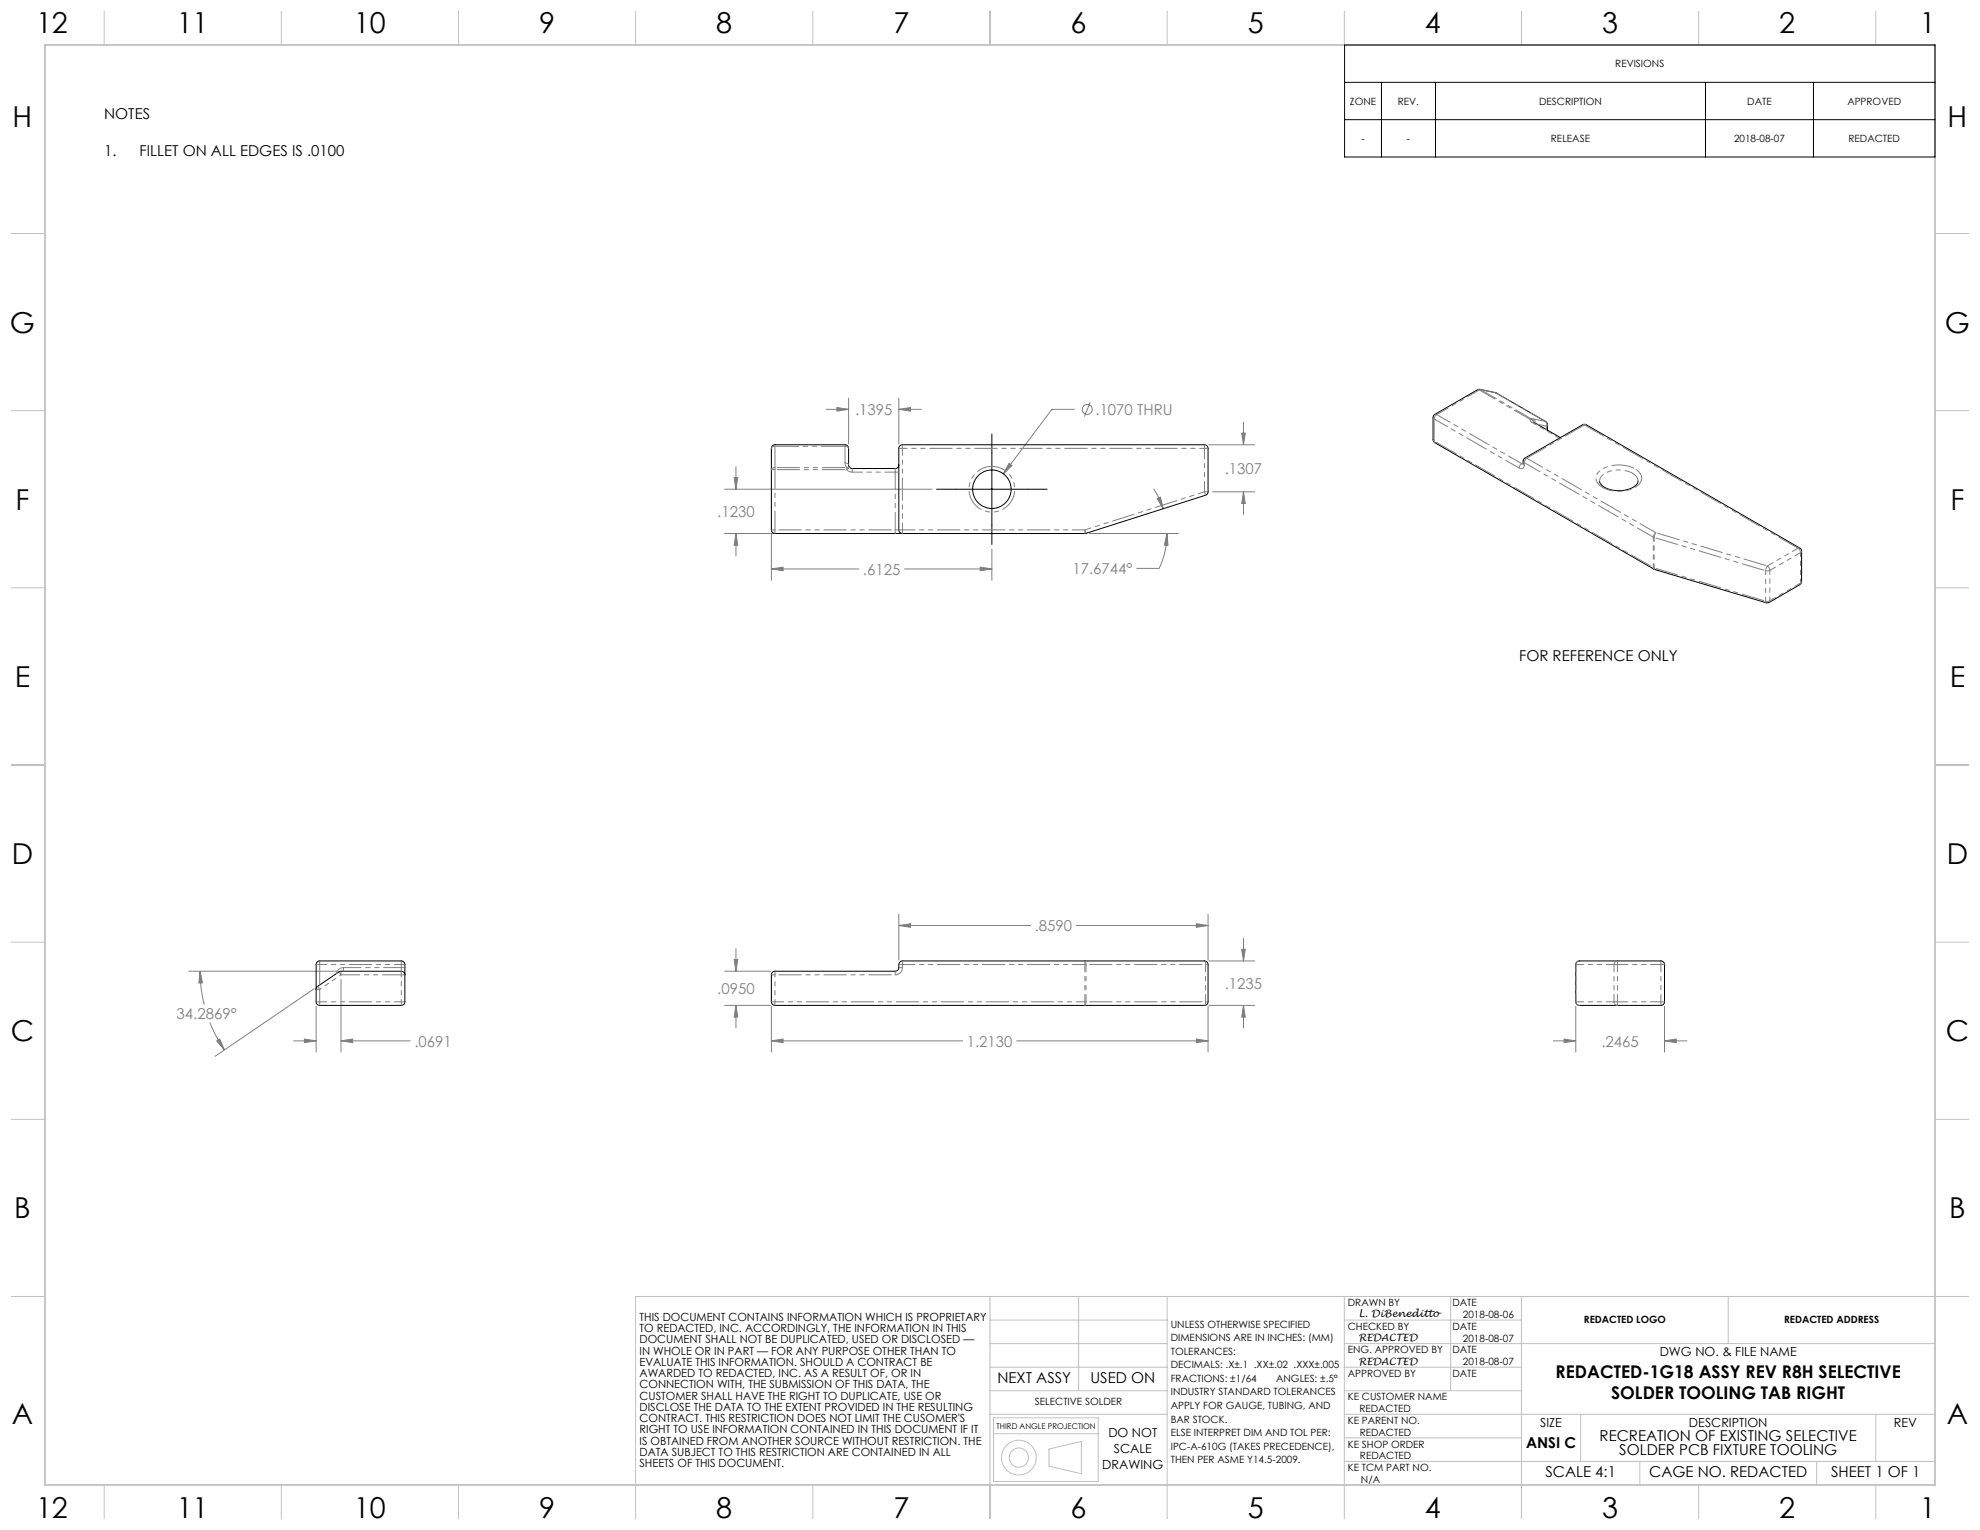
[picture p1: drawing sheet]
<svg xmlns="http://www.w3.org/2000/svg" width="559mm" height="432mm" viewBox="0 0 559 432" stroke-linecap="round" stroke-linejoin="round" font-family="sans-serif">
<g fill="none" stroke="#808080" stroke-width=".28">
<path d="M233.1 115.5h6.4M236.2 115l3.3 .5-3.3 .5zM239.5 112.3v13M253.7 115.5l3.3-.5v1zM253.7 112.3v13M253.7 115.5h6.3M303.2 115.5h-6.3l-13.7 18.2M307.7 113.5l-1.7 4.1M350.9 119.2v6.3M204.5 138.1h58.6M207.2 134.8h1l-.5 3.3zM207.7 131.7v6.4"/>
<path d="M284.8 130.8l.8 .6-2.4 2.3zM325.6 137.9l1.4 2.4 1.3 3.3M341.2 125.5h12.9M342.2 138.8h11.9M350.4 122.2h1l-.5 3.3zM350.9 138.8v6.4M350.9 138.8l.5 3.3h-1zM204.5 150.6h48.9M207.7 150.6l.5 3.3h-1zM207.7 150.6v6.3M217.7 150.8v12.9M279.9 154.9v8.8"/>
<path d="M307.5 150.6h25M326.6 140.7l.9-.4 .8 3.3zM329.4 150.6l.2 3.3-1-.1zM329.4 150.6l-.6 5-1.7 4.8h-6.3M217.7 160.6l3.3-.5v1zM217.7 160.6h24.7M255.3 160.6h24.6M276.6 160.1l3.3 .5-3.3 .5zM253.7 258v12.9M340.9 258v12.9M53.3 274.1h41.7M56.5 274.1l.6 3.3h-1z"/>
<path d="M56.5 274.1l.3 4.7 .8 4.7M88.6 279.1l-27.9 19M96.2 276.4v20.5M204.5 274.1h12.9M207.2 270.8h1l-.5 3.3zM207.7 267.7v6.4M253.7 261.2l3.3-.5v1zM253.7 261.2h37.2M303.8 261.2h37.1M337.6 260.7l3.3 .5-3.3 .5zM341.2 271.2h12.9M350.4 267.9h1l-.5 3.3z"/>
<path d="M350.9 264.9v6.3M59.2 288.5l2.1 4.5 2 3.3M61.2 293.8l.8-.6 1.3 3.1zM82.9 293.7h6.3M85.9 293.2l3.3 .5-3.3 .6zM89.2 284v12.9M96.2 293.7h19.6M96.2 293.7l3.3-.5v1.1zM204.5 283.7h12.9M207.7 283.7l.5 3.4h-1zM207.7 283.7v6.4M217.7 293.7l3.3-.5v1.1z"/>
<path d="M217.7 284v12.9M217.7 293.7h54M286.9 293.7h54M337.6 293.2l3.3 .5-3.3 .6zM340.9 284v12.9M341.2 283.7h12.9M350.9 283.7v6.4M350.9 283.7l.5 3.4h-1zM438.4 293.7h6.3M441.4 293.2l3.3 .5-3.3 .6zM444.7 284v12.9M469.8 293.7h6.3"/>
<path d="M469.8 284v12.9M469.8 293.7l3.3-.5v1.1z"/>
<circle cx="306.9" cy="115.5" r="1.41"/>
</g>
<g fill="none" stroke="#c0c0c0" stroke-width=".28">
<path d="M29.4 3.2v9.5M79.4 3.2v9.5M129.4 3.2v9.5M179.4 3.2v9.5M229.4 3.2v9.5M279.4 3.2v9.5M329.4 3.2v9.5M379.4 3.2v9.5M429.4 3.2v9.5M479.4 3.2v9.5M529.4 3.2v9.5M3.2 65.9h9.5"/>
<path d="M546.1 65.9h9.5M3.2 115.9h9.5M546.1 115.9h9.5M3.2 165.9h9.5M546.1 165.9h9.5M3.2 215.9h9.5M546.1 215.9h9.5M3.2 265.9h9.5M546.1 265.9h9.5M3.2 315.9h9.5M546.1 315.9h9.5M3.2 365.9h9.5"/>
<path d="M279.4 365.9v62.7M279.4 379.2h50M279.4 372.5h50M304.4 365.9v26.6M329.4 365.9v62.7M379.4 365.9v62.7M379.4 379.2h166.7M379.4 372.5h50M409.4 365.9v26.6M429.4 365.9v62.7M487.7 365.9v13.3M555.6 365.9h-376.2v62.7"/>
<path d="M279.4 392.5h50M279.4 399.1h50M279.4 385.8h50M379.4 392.5h50M379.4 399.1h166.7M379.4 385.8h50M446.1 399.1v13.4M529.4 399.1v13.4M29.4 419.1v9.5M79.4 419.1v9.5M129.4 419.1v9.5M229.4 419.1v9.5"/>
<path d="M280.4 404.6h29.5M280.4 400.1h29.5v18h-29.5zM296 409l9.2-2.2v9.1l-9.2-2.1zM379.4 405.8h50M379.4 412.5h166.7M462.8 412.5v6.6M479.4 419.1v9.5M512.7 412.5v6.6M529.4 419.1v9.5"/>
<circle cx="287.5" cy="411.4" r="2.71"/>
<circle cx="287.5" cy="411.4" r="4.9"/>
</g>
<path d="M12.7 12.7h533.4v406.4h-533.4z" fill="none" stroke="#c0c0c0" stroke-width=".5"/>
<path d="M379.5 12.7h166.6v31.6h-166.6zM379.5 23.2h166.6M379.5 33.8h166.6M389.9 23.2v21.1M405.1 23.2v21.1M481.3 23.2v21.1M511.8 23.2v21.1M264.3 138.1h31.2M279.9 122.5v31.2" fill="none" stroke="#000" stroke-width=".28"/>
<path d="M207.2 270.8h1l-.5 3.3zM207.7 283.7l.5 3.4h-1zM350.4 267.9h1l-.5 3.3zM350.9 283.7l.5 3.4h-1zM253.7 261.2l3.3-.5v1zM337.6 260.7l3.3 .5-3.3 .5zM217.7 293.7l3.3-.5v1.1zM337.6 293.2l3.3 .5-3.3 .6zM56.5 274.1l.6 3.3h-1zM61.2 293.8l.8-.6 1.3 3.1zM96.2 293.7l3.3-.5v1.1zM85.9 293.2l3.3 .5-3.3 .6zM441.4 293.2l3.3 .5-3.3 .6zM469.8 293.7l3.3-.5v1.1zM329.4 150.6l.2 3.3-1-.1zM326.6 140.7l.9-.4 .8 3.3zM236.2 115l3.3 .5-3.3 .5zM253.7 115.5l3.3-.5v1zM350.9 138.8l.5 3.3h-1zM350.4 122.2h1l-.5 3.3zM276.6 160.1l3.3 .5-3.3 .5zM217.7 160.6l3.3-.5v1zM207.2 134.8h1l-.5 3.3zM207.7 150.6l.5 3.3h-1zM284.8 130.8l-1.6 2.9 2.4-2.3z" fill="#808080"/>
<g fill="none" stroke="#000" stroke-width=".28">
<path d="M432.8 119.1l7.6 4.4M253.7 131.2a1.02 1.02 0 0 1-1 1l-12.6-.1-.6-.7v-4.9a1.02 1.02 0 0 0-1-1h-19.8a1.02 1.02 0 0 0-1 1v23.1a1.02 1.02 0 0 0 1 1h36M254 125.8l.7-.3h85.2a1.02 1.02 0 0 1 1 1v12.3l-.4 .8-34 10.9-51.8 .1a1.02 1.02 0 0 1-1-1v-23.1zM436.7 121.4v-1.8l-.5-.6-14-8.1-4.6-1-.6 .1-12 7-.5 .7-.1 6.4 .4 .8 62.1 35.8 31.8 9.5 .6-.2 9-5.4 .2-9-.4-.9-60.5-34.9-.9 .1-16.3 9.4-.5 .6v1.1M462.3 135.8a3.3 3.3 0 0 1-2.9 2.3 7.8 7.8 0 0 1-7.7-1.6l-.3-.7M89.5 271.5l.7-.3h23a1.02 1.02 0 0 1 1.1 1v10.5a1.02 1.02 0 0 1-1.1 1h-23a1.02 1.02 0 0 1-1-1v-10.5zM114.3 275.1a1.02 1.02 0 0 0-1.1-1h-17.2l-6.3 4.3-.5 .8M218 274.4l.7-.3h34a1.02 1.02 0 0 0 1-1v-.9a1.02 1.02 0 0 1 1-1h85.2a1.02 1.02 0 0 1 1 1v10.5a1.02 1.02 0 0 1-1 1h-121.2a1.02 1.02 0 0 1-1-1v-7.6zM445 271.5l.7-.3h23a1.02 1.02 0 0 1 1.1 1v10.5a1.02 1.02 0 0 1-1.1 1h-23a1.02 1.02 0 0 1-1-1v-10.5z"/>
<circle cx="279.9" cy="138.1" r="5.4"/>
</g>
<g fill="none" stroke="#808080" stroke-width=".28" stroke-dasharray="6.3 1.3 1.3 1.3 1.3 1.3">
<path d="M404.4 117.8l.3 .4M404.7 118.2v6.3M404.7 118.2l.3-.7 .5-.5M405 117h.5M417 110l.5 .1M417.9 110l-.4 .1M417.9 110l-.2-.1M422.1 110.9l-4.2-.9M422.1 110.9h.1M422.1 110.9l-.2-.1M431.8 118.3a1.01 1.01 0 0 1 1 .8M431.8 118.3l.4-.1"/>
<path d="M432.2 118.2h.6M432.4 119.2l-.5-.4-.1-.5M432.4 119.2h.5M432.8 118.2l3.3 .7M432.8 119.1l-.1-.5-.5-.4M433.2 119.4l-.1-.8-.3-.4M436.2 119l-.1-.1M447.2 119.9h.5M447.2 119.9h-.5M217.7 132.5h1M218.7 132v.5M218.7 132a.9 .9 0 0 0-1 .5"/>
<path d="M218.7 126v6M218.7 126a.9 .9 0 0 0-1 .5M218.7 126v-.5M238.5 130.6v-4.6M238.5 125.5v.5M239 132.5v-.5M239 132.5l.7-.6M239 132l-.5-1.4M239.5 131.2a.9 .9 0 0 0-1-.6M239.5 126.5a.9 .9 0 0 0-1-.5M239.7 131.9l-.7 .1M240.5 133.2l-.8-.1-.7-.6"/>
<path d="M240.5 133.2v-1M252.7 133.2h1M252.7 133.2v-1M254.7 126.5v-1M254.7 126.5h-1M339.9 126.5v-1M339.9 126.5h1M340.2 139.8l-.3-1M340.9 138.8h-1M404.4 124.1l.3 .4M405 124.9l-.3-.4M428.7 132.1a.88 .88 0 0 0 1.1 .1 .88 .88 0 0 0 .4-.9"/>
<path d="M428.7 132.1l.2-.7 .6-.5M429.5 130.9h.4M429.5 130.9l.4-.3M430.2 130.6l.2-.7 .5-.6M430.2 130.6v.7M430.2 130.6l-.3-.5M430.2 131.3l-.3-.4M430.9 129.3h-.5M436.4 120.3l-2.6-.6M436.4 120.3a1.06 1.06 0 0 0-.3-1.4M436.4 121.2v-.9M436.4 120.3l.3-.5"/>
<path d="M462.3 135.8l-.4-1.3-1.2-.9M217.7 149.6h1M218.7 150.6v-1M252.7 149.6h1M252.7 150.6v-1M254.7 149.6h-1M254.7 150.6v-1M306.2 150.6v-1M306.5 150.5l-.3-.9M466.6 151.6l.2-.7 .5-.6M466.8 151.7l.5-1.4M466.8 151.7l-.2-.1"/>
<path d="M507.4 154.7l.5 .6 .3 .7M507.4 154.7h.5M508.5 155.6l-.3 .4M466.8 160.6l-.2-.4M466.8 160.3l-.2-.1M467 160.7l-.2-.4M498.3 161.1l.5-1.4M498.5 170.1l-.2-.4M499.3 170l.2-.4M499.5 161l-.2-.7-.5-.6M499.5 161l-1.2 .1M499.5 169.6l-1.2 .1"/>
<path d="M508.2 164.6l-.3 .4M508.5 164.1l-.3 .5M89.2 279.2h1M89.7 278.4l.5 .8M90.2 279.2v3.5M90.2 272.2v5.8M90.2 272.2h-1M90.2 271.2v1M95.7 274.3l.5 .8M96.2 275.1v-1M96.9 274.1v-1M96.9 273.1a2.03 2.03 0 0 0-2 1.7"/>
<path d="M113.2 275.1v-1M113.2 275.1h1.1M113.2 274.1v-1M113.2 271.2v1M113.2 273.1v-.9M114.3 273.1h-1.1M114.3 272.2h-1.1M217.7 275.1h1M218.7 275.1v-1M252.7 275.1v-1M252.7 275.1a2.03 2.03 0 0 0 2-2M254.7 272.2v.9"/>
<path d="M254.7 273.1h-1M254.7 272.2v-1M254.7 272.2h-1M306.2 272.2v-1M306.5 272.2h-.3M306.5 272.2l-.3-1M340.2 272.2l-.3-1M340.9 272.2h-.7M444.8 272.2a.99 .99 0 0 1 .9-1M444.8 272.2h-.1M455.5 272.2a.99 .99 0 0 1 1-1M456.5 272.2v-1"/>
<path d="M456.5 272.2h-1M468.7 271.2v1M469.8 272.2h-1.1M89.2 282.7h1M90.2 283.7v-1M113.2 282.7v1M113.2 282.7h1.1M217.7 282.7h1M218.7 283.7v-1M306.2 283.7v-1M306.2 283.7l.3-1M306.5 282.7h-.3"/>
<path d="M339.9 283.7l.3-1M340.9 282.7h-.7M444.8 282.7h-.1M445.7 283.7a.99 .99 0 0 1-.9-1M456.5 283.7v-1M456.5 283.7a.99 .99 0 0 1-1-1M456.5 282.7h-1M468.7 282.7v1M469.8 282.7h-1.1"/>
</g>
<path d="M218.7 282.7h87.5" fill="none" stroke="#808080" stroke-width=".28" stroke-dasharray="6.3 1.3 1.3 1.3 1.3 1.3" stroke-dashoffset="3.9"/>
<path d="M218.7 275.1v7.6M113.2 282.7v-7.6" fill="none" stroke="#808080" stroke-width=".28" stroke-dasharray="6.3 1.3 1.3 1.3 1.3 1.3" stroke-dashoffset="5.7"/>
<path d="M218.7 149.6h34M252.7 275.1h-34" fill="none" stroke="#808080" stroke-width=".28" stroke-dasharray="6.3 1.3 1.3 1.3 1.3 1.3" stroke-dashoffset="-1.1"/>
<path d="M254.7 149.6h51.5M306.2 272.2h-51.5" fill="none" stroke="#808080" stroke-width=".28" stroke-dasharray="6.3 1.3 1.3 1.3 1.3 1.3" stroke-dashoffset="2.8"/>
<path d="M306.5 272.2v10.5M444.8 272.2v10.5M456.5 272.2v10.5M306.2 282.7v-10.5M340.2 282.7v-10.5M455.5 282.7v-10.5M468.7 282.7v-10.5" fill="none" stroke="#808080" stroke-width=".28" stroke-dasharray="6.3 1.3 1.3 1.3 1.3 1.3" stroke-dashoffset="4.3"/>
<path d="M340.2 272.2h-33.7M306.5 282.7h33.7" fill="none" stroke="#808080" stroke-width=".28" stroke-dasharray="6.3 1.3 1.3 1.3 1.3 1.3" stroke-dashoffset="-1"/>
<path d="M96.2 275.1l-6 4.1" fill="none" stroke="#808080" stroke-width=".28" stroke-dasharray="6.3 1.3 1.3 1.3 1.3 1.3" stroke-dashoffset="5.9"/>
<path d="M254.7 126.5v23.1M113.2 272.2h-23M90.2 282.7h23" fill="none" stroke="#808080" stroke-width=".28" stroke-dasharray="6.3 1.3 1.3 1.3 1.3 1.3" stroke-dashoffset="4.4"/>
<path d="M218.7 132.5v17.1M113.2 275.1h-17" fill="none" stroke="#808080" stroke-width=".28" stroke-dasharray="6.3 1.3 1.3 1.3 1.3 1.3" stroke-dashoffset="1"/>
<path d="M252.7 149.6v-16.4M96.9 273.1h16.3" fill="none" stroke="#808080" stroke-width=".28" stroke-dasharray="6.3 1.3 1.3 1.3 1.3 1.3" stroke-dashoffset="1.4"/>
<path d="M339.9 138.8v-12.3M468.7 272.2h-12.2M456.5 282.7h12.2" fill="none" stroke="#808080" stroke-width=".28" stroke-dasharray="6.3 1.3 1.3 1.3 1.3 1.3" stroke-dashoffset="3.4"/>
<path d="M455.5 272.2h-10.7M444.8 282.7h10.7" fill="none" stroke="#808080" stroke-width=".28" stroke-dasharray="6.3 1.3 1.3 1.3 1.3 1.3" stroke-dashoffset="4.2"/>
<path d="M339.9 126.5h-85.2" fill="none" stroke="#808080" stroke-width=".28" stroke-dasharray="6.3 1.3 1.3 1.3 1.3 1.3" stroke-dashoffset="5"/>
<path d="M405.5 117l24 13.9M279.9 131.6a6.5 6.5 0 0 1 5.7 9.5 6.5 6.5 0 0 1-11 .6 6.5 6.5 0 0 1 4.6-10l.7-.1M428.7 132.1l-24-13.9" fill="none" stroke="#808080" stroke-width=".28" stroke-dasharray="6.3 1.3 1.3 1.3 1.3 1.3" stroke-dashoffset="2"/>
<path d="M306.2 149.6l33.7-10.8M498.8 159.7l8.6-5M508.2 156l-8.7 5M499.5 169.6l8.7-5" fill="none" stroke="#808080" stroke-width=".28" stroke-dasharray="6.3 1.3 1.3 1.3 1.3 1.3" stroke-dashoffset="4.5"/>
<path d="M218.7 132h20.3M239 132.5h-20.3" fill="none" stroke="#808080" stroke-width=".28" stroke-dasharray="6.3 1.3 1.3 1.3 1.3 1.3" stroke-dashoffset="-.6"/>
<path d="M252.7 133.2h-12.2" fill="none" stroke="#808080" stroke-width=".28" stroke-dasharray="6.3 1.3 1.3 1.3 1.3 1.3" stroke-dashoffset="3.5"/>
<path d="M238.5 126h-19.8M461.4 132.3a2.74 2.74 0 0 1 1.9 2.5 2.74 2.74 0 0 1-1.6 2.6 9.3 9.3 0 0 1-10.7-.9 2.61 2.61 0 0 1 1-4 10 10 0 0 1 9.4-.2" fill="none" stroke="#808080" stroke-width=".28" stroke-dasharray="6.3 1.3 1.3 1.3 1.3 1.3" stroke-dashoffset="-.4"/>
<path d="M467.3 150.3l31.5 9.4M466.8 160.3l31.5 9.4M498.3 161.1l-31.5-9.4" fill="none" stroke="#808080" stroke-width=".28" stroke-dasharray="6.3 1.3 1.3 1.3 1.3 1.3" stroke-dashoffset="-.5"/>
<path d="M466.8 151.7v8.6M466.6 160.2v-8.6M498.3 169.7v-8.6M499.5 161v8.6M508.2 164.6v-8.6" fill="none" stroke="#808080" stroke-width=".28" stroke-dasharray="6.3 1.3 1.3 1.3 1.3 1.3" stroke-dashoffset="5.2"/>
<path d="M430.9 129.3l36.4 21M466.6 151.6l-36.4-21" fill="none" stroke="#808080" stroke-width=".28" stroke-dasharray="6.3 1.3 1.3 1.3 1.3 1.3" stroke-dashoffset="1.2"/>
<path d="M447.2 119.9l-16.3 9.4M507.4 154.7l-60.2-34.8" fill="none" stroke="#808080" stroke-width=".28" stroke-dasharray="6.3 1.3 1.3 1.3 1.3 1.3" stroke-dashoffset=".1"/>
<path d="M404.7 124.5l61.9 35.7" fill="none" stroke="#808080" stroke-width=".28" stroke-dasharray="6.3 1.3 1.3 1.3 1.3 1.3" stroke-dashoffset="-.8"/>
<path d="M460.7 133.6a7.9 7.9 0 0 0-8.8 .9l-.5 1.3" fill="none" stroke="#808080" stroke-width=".28" stroke-dasharray="6.3 1.3 1.3 1.3 1.3 1.3" stroke-dashoffset="4.1"/>
<path d="M417.5 110.1l-12 6.9" fill="none" stroke="#808080" stroke-width=".28" stroke-dasharray="6.3 1.3 1.3 1.3 1.3 1.3" stroke-dashoffset="2.6"/>
<path d="M417.9 110l14.3 8.2M431.8 118.3l-14.3-8.2" fill="none" stroke="#808080" stroke-width=".28" stroke-dasharray="6.3 1.3 1.3 1.3 1.3 1.3" stroke-dashoffset="1.3"/>
<path d="M440.1 123.7l-7.7-4.5" fill="none" stroke="#808080" stroke-width=".28" stroke-dasharray="6.3 1.3 1.3 1.3 1.3 1.3" stroke-dashoffset="5.1"/>
<path d="M436.1 118.9l-14-8" fill="none" stroke="#808080" stroke-width=".28" stroke-dasharray="6.3 1.3 1.3 1.3 1.3 1.3" stroke-dashoffset="1.5"/>
<g font-size="8.1">
<text x="10.2" y="9.3">12</text>
<text x="49.9" y="9.3">11</text>
<text x="99.9" y="9.3">10</text>
<text x="152.1" y="9.3">9</text>
<text x="202.1" y="9.3">8</text>
<text x="252.1" y="9.3">7</text>
<text x="302.1" y="9.3">6</text>
<text x="352.1" y="9.3">5</text>
<text x="402.1" y="9.3">4</text>
<text x="452.1" y="9.3">3</text>
<text x="502.1" y="9.3">2</text>
<text x="541.8" y="9.3">1</text>
<text x="3.5" y="35.9">H</text>
<text x="549.6" y="35.9">H</text>
<text x="2.8" y="93.9">G</text>
<text x="548.9" y="93.9">G</text>
<text x="4.4" y="143.9">F</text>
<text x="550.5" y="143.9">F</text>
<text x="4.1" y="193.9">E</text>
<text x="550.2" y="193.9">E</text>
<text x="3.3" y="243.9">D</text>
<text x="549.4" y="243.9">D</text>
<text x="3" y="293.9">C</text>
<text x="549.1" y="293.9">C</text>
<text x="4" y="343.9">B</text>
<text x="550.1" y="343.9">B</text>
<text x="3.3" y="401.8">A</text>
<text x="549.4" y="401.8">A</text>
<text x="10.2" y="428.4">12</text>
<text x="49.9" y="428.4">11</text>
<text x="99.9" y="428.4">10</text>
<text x="152.1" y="428.4">9</text>
<text x="202.1" y="428.4">8</text>
<text x="252.1" y="428.4">7</text>
<text x="302.1" y="428.4">6</text>
<text x="352.1" y="428.4">5</text>
<text x="402.1" y="428.4">4</text>
<text x="452.1" y="428.4">3</text>
<text x="502.1" y="428.4">2</text>
<text x="541.8" y="428.4">1</text>
</g>
<g font-size="4.9">
<text x="439" y="388.9">REDACTED-1G18 ASSY REV R8H SELECTIVE</text>
<text x="454.7" y="394.9">SOLDER TOOLING TAB RIGHT</text>
</g>
<g font-size="4.2">
<text x="29.4" y="33.7">NOTES</text>
<text x="29.4" y="44">1.</text>
<text x="39.4" y="44">FILLET ON ALL EDGES IS .0100</text>
<text x="428.7" y="186.5">FOR REFERENCE ONLY</text>
<text x="281.5" y="390.4">NEXT ASSY</text>
<text x="307.8" y="390.4">USED ON</text>
<text x="451.4" y="406.6">RECREATION OF EXISTING SELECTIVE</text>
<text x="430.7" y="408.7">ANSI C</text>
<text x="457" y="410.7">SOLDER PCB FIXTURE TOOLING</text>
<text x="436.1" y="417">SCALE 4:1</text>
<text x="465.4" y="417">CAGE NO. REDACTED</text>
<text x="516.8" y="417">SHEET 1 OF 1</text>
</g>
<g font-size="4.2" fill="#808080">
<text x="241.3" y="117.1">.1395</text>
<text x="309.2" y="117.1">.1070 THRU</text>
<text x="345.7" y="133.7">.1307</text>
<text x="202.4" y="145.9">.1230</text>
<text x="243.5" y="162.2">.6125</text>
<text x="302.7" y="162">17.6744°</text>
<text x="292" y="262.8">.8590</text>
<text x="202.4" y="280.5">.0950</text>
<text x="345.7" y="279.1">.1235</text>
<text x="49.9" y="287.6">34.2869°</text>
<text x="117" y="295.3">.0691</text>
<text x="272.9" y="295.3">1.2130</text>
<text x="452" y="295.3">.2465</text>
</g>
<g font-size="3.5">
<text x="468.4" y="382.7">DWG NO. &amp; FILE NAME</text>
<text x="312.8" y="405.6">DO NOT</text>
<text x="434.7" y="402.6">SIZE</text>
<text x="476.7" y="402.6">DESCRIPTION</text>
<text x="534.5" y="402.6">REV</text>
<text x="314.3" y="410.2">SCALE</text>
<text x="311.1" y="414.7">DRAWING</text>
</g>
<g font-size="3.2">
<text x="180.5" y="372.8">THIS DOCUMENT CONTAINS INFORMATION WHICH IS PROPRIETARY</text>
<text x="180.5" y="376">TO REDACTED, INC. ACCORDINGLY, THE INFORMATION IN THIS</text>
<text x="180.5" y="379.1">DOCUMENT SHALL NOT BE DUPLICATED, USED OR DISCLOSED —</text>
<text x="180.5" y="382.3">IN WHOLE OR IN PART — FOR ANY PURPOSE OTHER THAN TO</text>
<text x="180.5" y="385.5">EVALUATE THIS INFORMATION. SHOULD A CONTRACT BE</text>
<text x="180.5" y="388.7">AWARDED TO REDACTED, INC. AS A RESULT OF, OR IN</text>
<text x="180.5" y="391.8">CONNECTION WITH, THE SUBMISSION OF THIS DATA, THE</text>
<text x="180.5" y="395">CUSTOMER SHALL HAVE THE RIGHT TO DUPLICATE, USE OR</text>
<text x="180.5" y="398.2">DISCLOSE THE DATA TO THE EXTENT PROVIDED IN THE RESULTING</text>
<text x="180.5" y="401.4">CONTRACT. THIS RESTRICTION DOES NOT LIMIT THE CUSOMER'S</text>
<text x="180.5" y="404.5">RIGHT TO USE INFORMATION CONTAINED IN THIS DOCUMENT IF IT</text>
<text x="180.5" y="407.7">IS OBTAINED FROM ANOTHER SOURCE WITHOUT RESTRICTION. THE</text>
<text x="180.5" y="410.9">DATA SUBJECT TO THIS RESTRICTION ARE CONTAINED IN ALL</text>
<text x="180.5" y="414.1">SHEETS OF THIS DOCUMENT.</text>
</g>
<g font-size="2.8">
<text x="455.9" y="19">REVISIONS</text>
<text x="381" y="29.6">ZONE</text>
<text x="394.5" y="29.6">REV.</text>
<text x="434.4" y="29.6">DESCRIPTION</text>
<text x="493.1" y="29.6">DATE</text>
<text x="521.4" y="29.6">APPROVED</text>
<text x="384.2" y="40.1">-</text>
<text x="397" y="40.1">-</text>
<text x="437.7" y="40.1">RELEASE</text>
<text x="489.4" y="40.1">2018-08-07</text>
<text x="521.7" y="40.1">REDACTED</text>
<text x="380.4" y="368.6">DRAWN BY</text>
<text x="383.4" y="371.6">L. DiBeneditto</text>
<text x="409.9" y="368.6">DATE</text>
<text x="412.9" y="371.9">2018-08-06</text>
<text x="330.4" y="374.7">UNLESS OTHERWISE SPECIFIED</text>
<text x="380.4" y="375.3">CHECKED BY</text>
<text x="409.9" y="375.3">DATE</text>
<text x="447" y="373.4">REDACTED LOGO</text>
<text x="503.5" y="373.4">REDACTED ADDRESS</text>
<text x="330.4" y="378.5">DIMENSIONS ARE IN INCHES: (MM)</text>
<text x="330.4" y="382.4">TOLERANCES:</text>
<text x="380.4" y="381.9">ENG. APPROVED BY</text>
<text x="383.4" y="378.5">REDACTED</text>
<text x="409.9" y="381.9">DATE</text>
<text x="412.9" y="378.6">2018-08-07</text>
<text x="330.4" y="386.2">DECIMALS: .X±.1 .XX±.02 .XXX±.005</text>
<text x="380.4" y="388.6">APPROVED BY</text>
<text x="383.4" y="385.1">REDACTED</text>
<text x="409.9" y="388.6">DATE</text>
<text x="412.9" y="385.3">2018-08-07</text>
<text x="330.4" y="390">FRACTIONS: ±1/64</text>
<text x="330.4" y="393.8">INDUSTRY STANDARD TOLERANCES</text>
<text x="360.2" y="390">ANGLES: ±.5°</text>
<text x="380.4" y="395.2">KE CUSTOMER NAME</text>
<text x="292.1" y="396.6">SELECTIVE SOLDER</text>
<text x="330.4" y="397.6">APPLY FOR GAUGE, TUBING, AND</text>
<text x="330.4" y="401.5">BAR STOCK.</text>
<text x="380.4" y="401.9">KE PARENT NO.</text>
<text x="383.6" y="398.5">REDACTED</text>
<text x="330.4" y="405.3">ELSE INTERPRET DIM AND TOL PER:</text>
<text x="383.7" y="405.2">REDACTED</text>
<text x="330.4" y="409.1">IPC-A-610G (TAKES PRECEDENCE),</text>
<text x="330.4" y="412.9">THEN PER ASME Y14.5-2009.</text>
<text x="380.4" y="408.5">KE SHOP ORDER</text>
<text x="383.8" y="411.9">REDACTED</text>
<text x="380.4" y="415.2">KE TCM PART NO.</text>
<text x="384.1" y="418.4">N/A</text>
</g>
<text font-size="2.2" x="281.3" y="403.3">THIRD ANGLE PROJECTION</text>
</svg>
